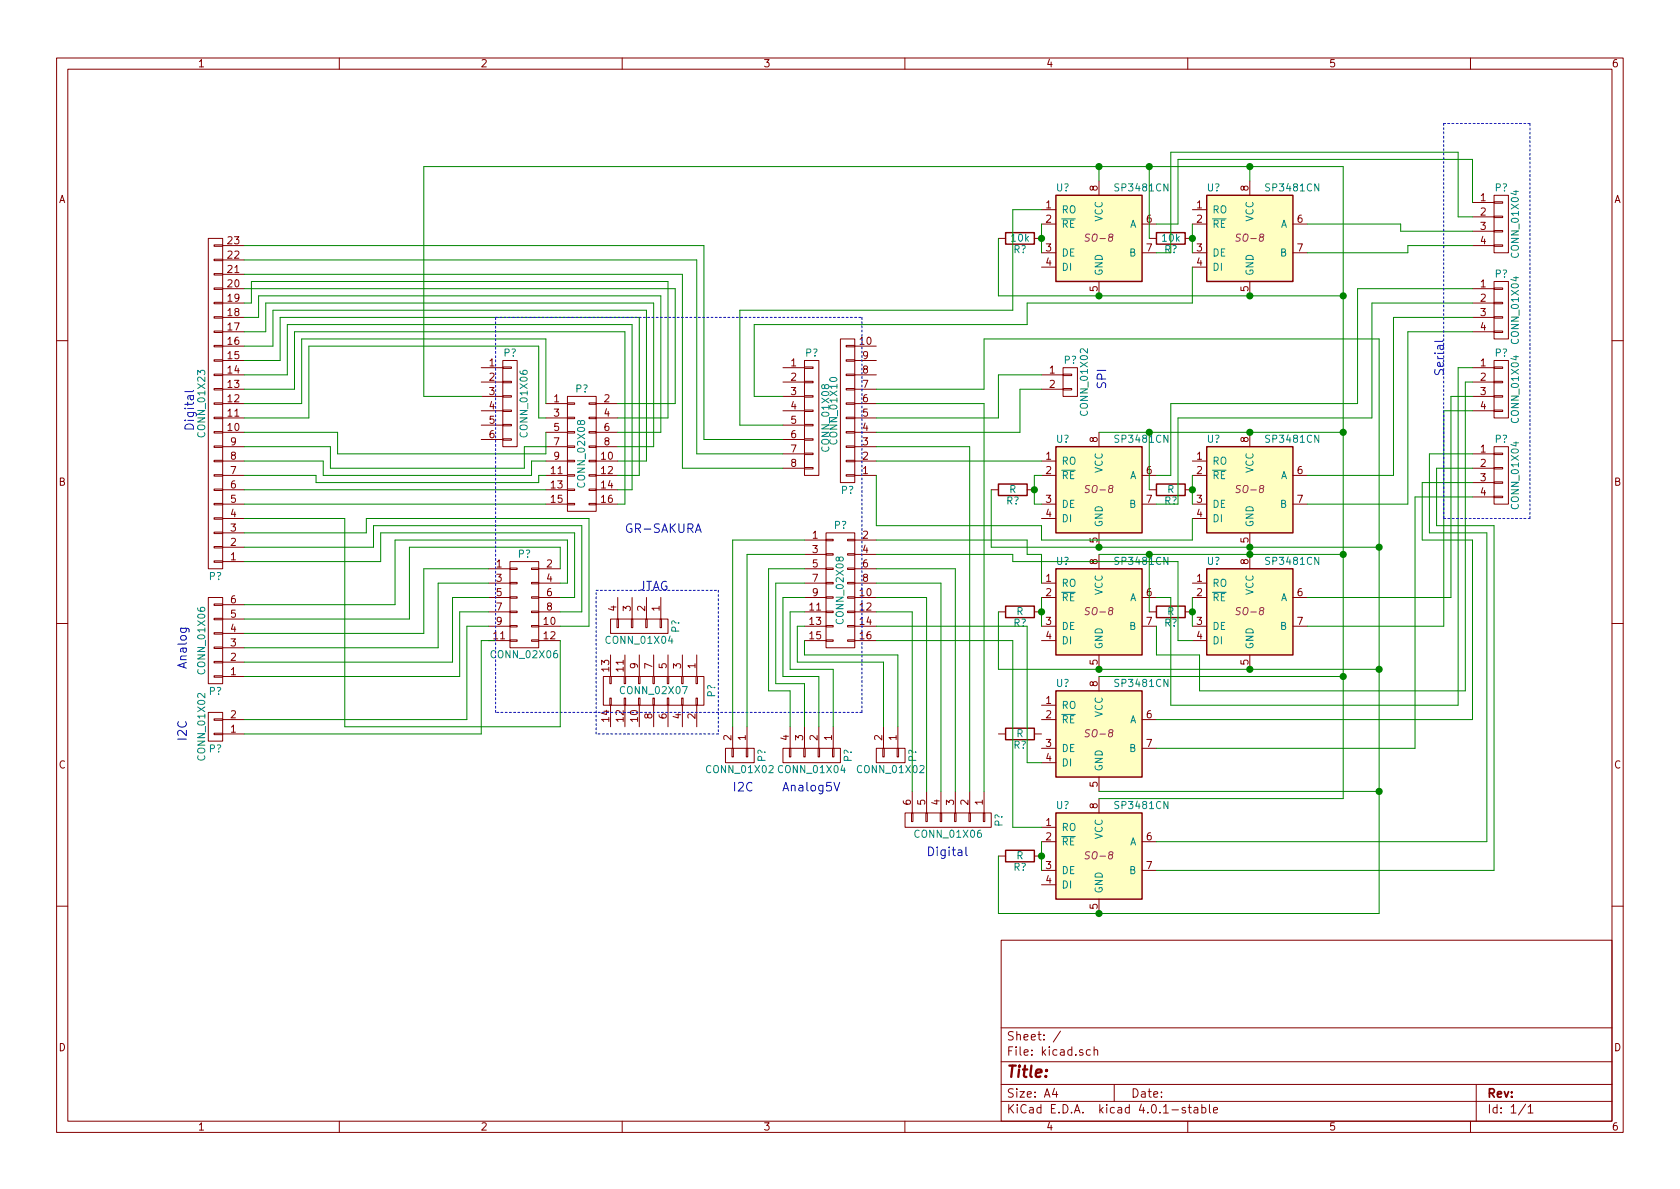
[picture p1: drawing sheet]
<svg xmlns="http://www.w3.org/2000/svg" width="297mm" height="210mm" viewBox="0 0 297 210" stroke-linecap="round" stroke-linejoin="round" font-family="sans-serif">
<g fill="none" stroke="#840000" stroke-width=".18">
<path d="M10 10.3h277v189.9h-277zM12 12.2h273v186.1h-273zM60 10.3v1.9M110 10.3v1.9M160 10.3v1.9M210 10.3v1.9M260 10.3v1.9M184.1 37.1h2.6M184.1 39.6h2.6M194.3 32v2.5M201.9 39.6h2.6M210.8 37.1h2.6"/>
<path d="M210.8 39.6h2.6M221 32v2.5M228.6 39.6h2.5M260.3 35.8h3.9M260.3 38.3h3.9M264.2 38.2h1.5v.3h-1.5zM264.2 35.7h1.5v.2h-1.5zM264.2 34.5h2.5v10.2h-2.5zM36.8 42.2h2.6v58.4h-2.6zM37.8 43.3h1.6v.3h-1.6zM37.8 45.8h1.6v.3h-1.6zM37.8 48.4h1.6v.2h-1.6z"/>
<path d="M37.8 50.9h1.6v.3h-1.6zM37.8 53.5h1.6v.2h-1.6zM37.8 56h1.6v.3h-1.6zM37.8 58.5h1.6v.3h-1.6zM39.4 51h3.8M39.4 48.5h3.8M39.4 46h3.8M39.4 43.4h3.8M39.4 58.7h3.8M39.4 56.1h3.8M39.4 53.6h3.8M148.6 59.9h2.5v25.4h-2.5z"/>
<path d="M176.5 42.2h1.3M182.9 42.2h1.2M184.1 44.7h2.6M184.1 47.2h2.6M194.3 49.8v2.5M201.9 44.7h2.6M203.2 42.2h1.3M209.5 42.2h1.3M210.8 44.7h2.6M210.8 47.2h2.6M221 49.8v2.5M228.6 44.7h2.5"/>
<path d="M260.3 51h3.9M260.3 43.4h3.9M260.3 58.7h3.9M260.3 56.1h3.9M260.3 53.6h3.9M260.3 40.9h3.9M264.2 43.3h1.5v.3h-1.5zM264.2 40.8h1.5v.2h-1.5zM264.2 58.5h1.5v.3h-1.5zM264.2 56h1.5v.3h-1.5zM264.2 53.5h1.5v.2h-1.5zM264.2 50.9h1.5v.3h-1.5z"/>
<path d="M264.2 49.8h2.5v10.1h-2.5zM10 60.2h2M37.8 61.1h1.6v.2h-1.6zM37.8 63.6h1.6v.3h-1.6zM37.8 66.2h1.6v.2h-1.6zM37.8 68.7h1.6v.3h-1.6zM37.8 71.2h1.6v.3h-1.6zM37.8 73.8h1.6v.2h-1.6zM37.8 76.3h1.6v.3h-1.6zM37.8 78.9h1.6v.2h-1.6zM39.4 71.4h3.8M39.4 73.9h3.8"/>
<path d="M39.4 76.4h3.8M39.4 79h3.8M39.4 68.8h3.8M39.4 66.3h3.8M39.4 63.7h3.8M39.4 61.2h3.8M85.1 65h3.8M85.1 67.6h3.8M85.1 70.1h3.8M85.1 72.6h3.8M85.1 75.2h3.8M85.1 77.7h3.8"/>
<path d="M88.9 77.6h1.5v.2h-1.5zM88.9 75.1h1.5v.2h-1.5zM88.9 72.5h1.5v.3h-1.5zM88.9 70h1.5v.2h-1.5zM88.9 67.4h1.5v.3h-1.5zM88.9 64.9h1.5v.2h-1.5zM88.9 63.7h2.5v15.3h-2.5zM96.5 71.4h3.8M96.5 73.9h3.8M96.5 76.4h3.8M96.5 79h3.8M100.3 78.9h1.3v.2h-1.3z"/>
<path d="M100.3 76.3h1.3v.3h-1.3zM100.3 73.8h1.3v.2h-1.3zM100.3 71.2h1.3v.3h-1.3zM100.3 70.1h5.1v20.3h-5.1zM104.1 78.9h1.3v.2h-1.3zM104.1 76.3h1.3v.3h-1.3zM104.1 73.8h1.3v.2h-1.3zM104.1 71.2h1.3v.3h-1.3zM105.4 71.4h3.8M105.4 73.9h3.8M105.4 76.4h3.8M105.4 79h3.8"/>
<path d="M138.4 65h3.8M138.4 67.6h3.8M138.4 70.1h3.8M138.4 72.6h3.8M138.4 75.2h3.8M138.4 77.7h3.8M142.2 63.7h2.6v20.4h-2.6zM142.2 77.6h1.6v.2h-1.6zM142.2 75.1h1.6v.2h-1.6zM142.2 72.5h1.6v.3h-1.6zM142.2 70h1.6v.2h-1.6zM142.2 67.4h1.6v.3h-1.6z"/>
<path d="M142.2 64.9h1.6v.2h-1.6zM149.6 61.1h1.5v.2h-1.5zM149.6 63.6h1.5v.3h-1.5zM149.6 66.2h1.5v.2h-1.5zM149.6 68.7h1.5v.3h-1.5zM149.6 71.2h1.5v.3h-1.5zM149.6 73.8h1.5v.2h-1.5zM149.6 76.3h1.5v.3h-1.5zM149.6 78.9h1.5v.2h-1.5zM151.1 71.4h3.8M151.1 73.9h3.8M151.1 76.4h3.8"/>
<path d="M151.1 79h3.8M151.1 68.8h3.8M151.1 66.3h3.8M151.1 63.7h3.8M151.1 61.2h3.8M184.1 68.8h3.9M184.1 66.3h3.9M188 68.7h1.5v.3h-1.5zM188 66.2h1.5v.2h-1.5zM188 65h2.5v5.1h-2.5zM194.3 76.4v2.6M221 76.4v2.6"/>
<path d="M260.3 65h3.9M260.3 67.6h3.9M260.3 70.1h3.9M260.3 72.6h3.9M264.2 72.5h1.5v.3h-1.5zM264.2 70h1.5v.2h-1.5zM264.2 67.4h1.5v.3h-1.5zM264.2 64.9h1.5v.2h-1.5zM264.2 63.7h2.5v10.2h-2.5zM264.2 79h2.5v10.1h-2.5zM285 60.2h2M37.8 81.4h1.6v.3h-1.6z"/>
<path d="M37.8 83.9h1.6v.3h-1.6zM37.8 86.5h1.6v.2h-1.6zM37.8 89h1.6v.3h-1.6zM37.8 91.6h1.6v.2h-1.6zM37.8 94.1h1.6v.3h-1.6zM37.8 96.6h1.6v.3h-1.6zM37.8 99.2h1.6v.2h-1.6zM39.4 81.5h3.8M39.4 84.1h3.8M39.4 86.6h3.8M39.4 89.1h3.8M39.4 91.7h3.8"/>
<path d="M39.4 99.3h3.8M39.4 96.8h3.8M39.4 94.2h3.8M90.2 99.3h5v15.2h-5zM96.5 81.5h3.8M96.5 84.1h3.8M96.5 86.6h3.8M96.5 89.1h3.8M100.3 89h1.3v.3h-1.3zM100.3 86.5h1.3v.2h-1.3zM100.3 83.9h1.3v.3h-1.3zM100.3 81.4h1.3v.3h-1.3z"/>
<path d="M104.1 89h1.3v.3h-1.3zM104.1 86.5h1.3v.2h-1.3zM104.1 83.9h1.3v.3h-1.3zM104.1 81.4h1.3v.3h-1.3zM105.4 81.5h3.8M105.4 84.1h3.8M105.4 86.6h3.8M105.4 89.1h3.8M138.4 80.3h3.8M138.4 82.8h3.8M142.2 82.7h1.6v.2h-1.6zM142.2 80.1h1.6v.3h-1.6z"/>
<path d="M142.2 95.5h3.8M142.2 98h3.8M146 97.9h1.3v.3h-1.3zM146 95.4h1.3v.2h-1.3zM146 94.2h5.1v20.3h-5.1zM149.6 81.4h1.5v.3h-1.5zM149.6 83.9h1.5v.3h-1.5zM149.9 97.9h1.2v.3h-1.2zM149.9 95.4h1.2v.2h-1.2zM151.1 95.5h3.8M151.1 98h3.8M151.1 81.5h3.8"/>
<path d="M151.1 84.1h3.8M175.3 86.6h1.2M181.6 86.6h1.3M184.1 81.5h2.6M184.1 84.1h2.6M184.1 89.1h2.6M184.1 91.7h2.6M194.3 94.2v2.6M194.3 98v2.6M201.9 84.1h2.6M201.9 89.1h2.6M203.2 86.6h1.3"/>
<path d="M209.5 86.6h1.3M210.8 81.5h2.6M210.8 84.1h2.6M210.8 89.1h2.6M210.8 91.7h2.6M221 94.2v2.6M221 98v2.6M228.6 84.1h2.5M228.6 89.1h2.5M260.3 80.3h3.9M260.3 82.8h3.9M260.3 85.3h3.9"/>
<path d="M260.3 87.9h3.9M264.2 87.8h1.5v.2h-1.5zM264.2 85.2h1.5v.3h-1.5zM264.2 82.7h1.5v.2h-1.5zM264.2 80.1h1.5v.3h-1.5zM10 110.3h2M36.8 105.7h2.6v15.2h-2.6zM37.8 106.8h1.6v.3h-1.6zM37.8 109.3h1.6v.3h-1.6zM37.8 111.9h1.6v.2h-1.6zM37.8 114.4h1.6v.3h-1.6zM37.8 117h1.6v.2h-1.6z"/>
<path d="M37.8 119.5h1.6v.3h-1.6zM39.4 119.6h3.8M39.4 117.1h3.8M39.4 114.5h3.8M39.4 112h3.8M39.4 109.5h3.8M39.4 106.9h3.8M86.4 100.6h3.8M86.4 103.1h3.8M86.4 105.7h3.8M86.4 108.2h3.8M86.4 110.7h3.8"/>
<path d="M86.4 113.3h3.8M90.2 113.2h1.2v.2h-1.2zM90.2 110.6h1.2v.3h-1.2zM90.2 108.1h1.2v.2h-1.2zM90.2 105.5h1.2v.3h-1.2zM90.2 103h1.2v.2h-1.2zM90.2 100.5h1.2v.2h-1.2zM94 113.2h1.2v.2h-1.2zM94 110.6h1.2v.3h-1.2zM94 108.1h1.2v.2h-1.2zM94 105.5h1.2v.3h-1.2zM94 103h1.2v.2h-1.2z"/>
<path d="M94 100.5h1.2v.2h-1.2zM95.2 100.6h3.9M95.2 103.1h3.9M95.2 105.7h3.9M95.2 108.2h3.9M95.2 110.7h3.9M95.2 113.3h3.9M106.7 119.6h17.8v5.1h-17.8zM107.8 119.6h.3v1.3h-.3zM107.9 109.5h10.2v2.5h-10.2zM107.9 115.8v3.8M109.1 109.5h.2v1.5h-.2z"/>
<path d="M109.2 105.7v3.8M110.4 119.6h.2v1.3h-.2zM110.5 115.8v3.8M111.6 109.5h.3v1.5h-.3zM111.8 105.7v3.8M112.9 119.6h.3v1.3h-.3zM113 115.8v3.8M114.2 109.5h.2v1.5h-.2zM114.3 105.7v3.8M115.4 119.6h.3v1.3h-.3zM115.6 115.8v3.8M116.7 109.5h.3v1.5h-.3z"/>
<path d="M116.8 105.7v3.8M118 119.6h.2v1.3h-.2zM118.1 115.8v3.8M120.5 119.6h.3v1.3h-.3zM120.6 115.8v3.8M123.1 119.6h.2v1.3h-.2zM123.2 115.8v3.8M142.2 100.6h3.8M142.2 103.1h3.8M142.2 105.7h3.8M142.2 108.2h3.8M142.2 110.7h3.8"/>
<path d="M142.2 113.3h3.8M146 113.2h1.3v.2h-1.3zM146 110.6h1.3v.3h-1.3zM146 108.1h1.3v.2h-1.3zM146 105.5h1.3v.3h-1.3zM146 103h1.3v.2h-1.3zM146 100.5h1.3v.2h-1.3zM149.9 113.2h1.2v.2h-1.2zM149.9 110.6h1.2v.3h-1.2zM149.9 108.1h1.2v.2h-1.2zM149.9 105.5h1.2v.3h-1.2zM149.9 103h1.2v.2h-1.2z"/>
<path d="M149.9 100.5h1.2v.2h-1.2zM151.1 100.6h3.8M151.1 103.1h3.8M151.1 105.7h3.8M151.1 108.2h3.8M151.1 110.7h3.8M151.1 113.3h3.8M176.5 108.2h1.3M182.9 108.2h1.2M184.1 103.1h2.6M184.1 105.7h2.6M184.1 110.7h2.6"/>
<path d="M184.1 113.3h2.6M194.3 115.8v2.6M194.3 119.6v2.6M201.9 105.7h2.6M201.9 110.7h2.6M203.2 108.2h1.3M209.5 108.2h1.3M210.8 103.1h2.6M210.8 105.7h2.6M210.8 110.7h2.6M210.8 113.3h2.6M221 115.8v2.6"/>
<path d="M228.6 105.7h2.5M228.6 110.7h2.5M285 110.3h2M36.8 126h2.6v5.1h-2.6zM37.8 127.1h1.6v.3h-1.6zM37.8 129.7h1.6v.2h-1.6zM39.4 127.2h3.8M39.4 129.8h3.8M107.8 123.4h.3v1.3h-.3zM107.9 124.7v3.8M110.4 123.4h.2v1.3h-.2zM110.5 124.7v3.8"/>
<path d="M112.9 123.4h.3v1.3h-.3zM113 124.7v3.8M115.4 123.4h.3v1.3h-.3zM115.6 124.7v3.8M118 123.4h.2v1.3h-.2zM118.1 124.7v3.8M120.5 123.4h.3v1.3h-.3zM120.6 124.7v3.8M123.1 123.4h.2v1.3h-.2zM123.2 124.7v3.8M128.3 132.3h5v2.6h-5zM129.4 132.3h.3v1.6h-.3z"/>
<path d="M129.5 128.5v3.8M132 132.3h.2v1.6h-.2zM132.1 128.5v3.8M138.4 132.3h10.2v2.6h-10.2zM139.6 132.3h.2v1.6h-.2zM139.7 128.5v3.8M142.1 132.3h.3v1.6h-.3zM142.2 128.5v3.8M144.7 132.3h.2v1.6h-.2zM144.8 128.5v3.8M147.2 132.3h.2v1.6h-.2zM147.3 128.5v3.8"/>
<path d="M154.9 132.3h5.1v2.6h-5.1zM156.1 132.3h.2v1.6h-.2zM156.2 128.5v3.8M158.6 132.3h.3v1.6h-.3zM158.7 128.5v3.8M161.3 139.9v3.9M163.8 139.9v3.9M166.4 139.9v3.9M168.9 139.9v3.9M171.4 139.9v3.9M174 139.9v3.9M176.5 129.8h1.3"/>
<path d="M182.9 129.8h1.2M184.1 124.7h2.6M184.1 127.2h2.6M184.1 132.3h2.6M184.1 134.9h2.6M194.3 137.4v2.5M201.9 127.2h2.6M201.9 132.3h2.6M160 143.8h15.3v2.5h-15.3zM161.2 143.8h.2v1.5h-.2zM163.7 143.8h.3v1.5h-.3zM166.2 143.8h.3v1.5h-.3z"/>
<path d="M168.8 143.8h.2v1.5h-.2zM171.3 143.8h.3v1.5h-.3zM173.9 143.8h.2v1.5h-.2zM176.5 151.4h1.3M182.9 151.4h1.2M184.1 146.3h2.6M184.1 148.8h2.6M184.1 153.9h2.6M184.1 156.5h2.6M194.3 141.2v2.6M194.3 159v2.5M201.9 148.8h2.6"/>
<path d="M201.9 153.9h2.6M10 160.2h2M177 166.3h108v32h-108zM285 160.2h2M60 198.3v1.9M110 198.3v1.9M160 198.3v1.9M177 194.8h108M177 191.8h108M177 187.8h108M177 181.8h108M186.4 192.5l-.3 1h.9"/>
<path d="M186.8 193v1M187.5 182.3l-1.3 2M192.8 185.7l-.4-.1-.3 .3 .1 .6 .2 .1 .4-.1M193.4 185.7l.2-.1 .4 .1 .1 .9M193.4 185.1v1.5M197 191.8v3M209.6 195.9a.37 .37 0 0 0-.6 .1l.1 .3 .5 .1 .1 .1-.3 .3-.4-.1M210 198.3v1.9M210.1 195.8h.5M210.3 195.3v1.3l.3 .2M211.2 195.9h.5l.1 .9M211.8 196.2l-.5 .1-.2 .2 .2 .3 .5-.1"/>
<path d="M212.5 195.9l.4-.1 .3 .3-.1 .6h-.6M212.5 195.3v1.5M213.8 195.3v1.3l.2 .2M214.6 196.3l.7-.1-.1-.3-.4-.1-.2 .2v.7h.6M260 198.3v1.9M261 191.8v6.5M269.7 195.2l-1.2 2M270.2 195.8l.4-.5v1.5M270.2 196.8h.8"/>
</g>
<g fill="#ffffc2" stroke="#ffffc2" stroke-width=".18">
<path d="M186.7 122.2h15.2v15.2h-15.2z"/>
<path d="M186.7 143.8h15.2v15.2h-15.2z"/>
<path d="M213.4 100.6h15.2v15.2h-15.2z"/>
<path d="M186.7 79h15.2v15.2h-15.2z"/>
<path d="M213.4 79h15.2v15.2h-15.2z"/>
<path d="M186.7 34.5h15.2v15.3h-15.2z"/>
<path d="M213.4 34.5h15.2v15.3h-15.2z"/>
<path d="M186.7 100.6h15.2v15.2h-15.2z"/>
</g>
<g fill="none" stroke="#840000" stroke-width=".25">
<path d="M186.7 34.5h15.2v15.3h-15.2zM213.4 34.5h15.2v15.3h-15.2zM177.8 41.1h5.1v2.1h-5.1zM204.5 41.1h5v2.1h-5zM186.7 79h15.2v15.2h-15.2zM213.4 79h15.2v15.2h-15.2zM176.5 85.6h5.1v2h-5.1zM204.5 85.6h5v2h-5zM177.8 107.2h5.1v2h-5.1zM186.7 100.6h15.2v15.2h-15.2zM204.5 107.2h5v2h-5zM213.4 100.6h15.2v15.2h-15.2z"/>
<path d="M177.8 128.8h5.1v2h-5.1zM186.7 122.2h15.2v15.2h-15.2zM177.8 150.4h5.1v2h-5.1zM186.7 143.8h15.2v15.2h-15.2z"/>
</g>
<path d="M123 94.2l.5-1.6 .5 1.6M123.1 93.7h.7M170.8 149.8v1.3l.2 .2" fill="none" stroke="#0000c2" stroke-width=".18"/>
<g fill="none" stroke="#008400" stroke-width=".18">
<path d="M184.1 37.1h-5v17.8h-48.3v20.3h7.6M184.1 39.6v5.1M194.3 29.5v2.5M203.2 29.5v12.7M210.8 39.6v5.1M221 29.5v2.5M231.1 39.6h16.5v1.3h12.7M260.3 38.3h-2.5v-11.4h-50.8v17.8h-2.5M260.3 35.8v-7.6h-52v11.4h-3.8M43.2 51h76.2v20.4h-10.2M43.2 58.7h3.8v-5.1h68.6v25.4h-6.4M43.2 56.1h2.5v-3.8h71.1v24.1h-7.6"/>
<path d="M43.2 53.6h1.2v-3.8h73.7v24.1h-8.9M43.2 43.4h81.3v34.3h13.9M43.2 46h80v34.3h15.2M43.2 48.5h77.4v34.3h17.8M176.5 42.2v10.1h61M210.8 47.2v6.4h-29.2v3.8h-48.3v12.7h5.1M260.3 51h-20.3v20.4h-33v12.7h-2.5M260.3 43.4h-11.4v1.3h-17.8M260.3 53.6h-17.7v20.3h-34.3v15.2h-3.8M260.3 56.1h-13.9v28h-15.3M260.3 58.7h-11.4v30.4h-17.8M43.2 61.2h5.1v-6.3h66v26.6h-5.1"/>
<path d="M43.2 71.4h10.1v-11.5h43.2v11.5M43.2 79h15.2v3.8h34.3v-3.8h3.8M43.2 63.7h6.3v-7.6h63.5v28h-3.8M43.2 68.8h8.9v-10.1h58.4v30.4h-1.3M43.2 76.4h16.5v3.9h36.8v-3.9M43.2 66.3h7.6v-8.9h61v29.2h-2.6M43.2 73.9h11.4v-12.7h40.6v12.7h1.3M85.1 70.1h-10.2v-40.6h162.6v111.7h-43.2M154.9 68.8h19.1v-8.9h69.8v101.6h-67.3v-10.1M154.9 71.4h19.1v68.5M154.9 79h16.5v60.9M184.1 68.8h-3.8v7.6h-25.4"/>
<path d="M184.1 66.3h-7.6v7.6h-21.6M194.3 76.4h43.2M203.2 76.4v10.2M260.3 65h-2.5v59.7h-50.8v-19h-2.5M260.3 70.1h-3.8v35.6h-25.4M260.3 67.6h-1.2v54.6h-47v-6.4h-7.6v-5.1M260.3 72.6h-5v38.1h-24.2M43.2 81.5h13.9v2.6h36.9v-2.6h2.5M43.2 99.3h24.1v-5.1h34.3v11.5h-2.5M43.2 96.8h22.8v-3.8h36.9v15.2h-3.8M43.2 94.2h21.6v-2.5h39.3v19h-5M43.2 84.1h12.7v1.2h39.3v-1.2h1.3"/>
<path d="M43.2 89.1h53.3M43.2 86.6h53.3M43.2 91.7h17.8v36.8h38.1v-15.2M142.2 95.5h-12.7v33M142.2 98h-10.1v30.5M154.9 84.1v8.9h29.2v2.5h26.7v-3.8M154.9 81.5h29.2M154.9 95.5h26.7v2.5h2.5v5.1M154.9 98h24.2v1.3h29.2v14h2.5M175.3 86.6v10.2h68.5M184.1 84.1h-1.2v5h1.2M194.3 98h43.2"/>
<path d="M203.2 98v10.2M210.8 84.1v5M260.3 85.3h-8.8v10.2h8.8v31.7h-55.8M260.3 80.3h-7.6v13.9h10.2v54.6h-58.4M260.3 82.8h-6.3v10.2h10.2v60.9h-59.7M260.3 87.9h-10.1v44.4h-45.7M86.4 100.6h-11.5v11.4h-31.7M86.4 103.1h-8.9v11.4h-34.3M86.4 105.7h-6.4v11.4h-36.8M86.4 108.2h-5.1v11.4h-38.1M86.4 110.7h-3.9v16.5h-39.3M87.6 113.3h-2.5v16.5h-41.9"/>
<path d="M99.1 103.1h1.2v-7.6h-30.5v11.4h-26.6M99.1 100.6v-3.8h-26.7v12.7h-29.2M142.2 100.6h-6.3v21.6h3.8v6.3M142.2 103.1h-5v17.8h5v7.6M142.2 105.7h-3.8v13.9h6.4v8.9M142.2 108.2h-2.5v10.2h7.6v10.1M142.2 110.7h-1.2v6.4h15.2v11.4M142.2 113.3v2.5h16.5v12.7M154.9 100.6h14v39.3M154.9 103.1h11.5v36.8M154.9 105.7h8.9v34.2M154.9 108.2h6.4v31.7"/>
<path d="M154.9 110.7h26.7v24.2h2.5M154.9 113.3h24.2v33h5M176.5 108.2v10.2h67.3M184.1 105.7v5M194.3 119.6h43.2M210.8 105.7v5M194.3 139.9h49.5M184.1 148.8v5.1"/>
</g>
<path d="M255.3 21.8v69.9M270.5 21.8h-15.2M87.6 56.1h64.8M152.4 56.1v69.9M255.3 91.7h15.2M270.5 91.7v-69.9M105.4 104.4h21.6M127 104.4v25.4M87.6 126v-69.9M105.4 129.8v-25.4M127 129.8h-21.6M152.4 126h-64.8" fill="none" stroke="#0000c2" stroke-width=".18" stroke-dasharray=".3 .4"/>
<g fill="#008400" stroke="#008400" stroke-width=".25">
<circle cx="221" cy="52.3" r=".51"/>
<circle cx="237.5" cy="52.3" r=".51"/>
<circle cx="221" cy="96.8" r=".51"/>
<circle cx="243.8" cy="96.8" r=".51"/>
<circle cx="221" cy="118.4" r=".51"/>
<circle cx="243.8" cy="118.4" r=".51"/>
<circle cx="243.8" cy="139.9" r=".51"/>
<circle cx="221" cy="29.5" r=".51"/>
<circle cx="194.3" cy="29.5" r=".51"/>
<circle cx="221" cy="76.4" r=".51"/>
<circle cx="237.5" cy="76.4" r=".51"/>
<circle cx="221" cy="98" r=".51"/>
<circle cx="237.5" cy="98" r=".51"/>
<circle cx="237.5" cy="119.6" r=".51"/>
<circle cx="210.8" cy="42.2" r=".51"/>
<circle cx="203.2" cy="29.5" r=".51"/>
<circle cx="210.8" cy="86.6" r=".51"/>
<circle cx="203.2" cy="76.4" r=".51"/>
<circle cx="182.9" cy="86.6" r=".51"/>
<circle cx="210.8" cy="108.2" r=".51"/>
<circle cx="203.2" cy="98" r=".51"/>
<circle cx="184.2" cy="108.2" r=".51"/>
<circle cx="194.3" cy="118.4" r=".51"/>
<circle cx="184.2" cy="151.4" r=".51"/>
<circle cx="194.3" cy="161.5" r=".51"/>
<circle cx="194.3" cy="96.8" r=".51"/>
<circle cx="184.2" cy="42.2" r=".51"/>
<circle cx="194.3" cy="52.3" r=".51"/>
</g>
<text font-size="2.8" fill="#840000" x="178" y="190.5">Title:</text>
<g font-size="2.1" fill="#0000c2">
<text x="255.3" y="65.7" transform="rotate(-90 255.3 65.7)">Serial</text>
<text x="195.6" y="68.8" transform="rotate(-90 195.6 68.8)">SPI</text>
<text x="34.3" y="75.3" transform="rotate(-90 34.3 75.3)">Digital</text>
<text x="110.5" y="94.2">GR-SAKURA</text>
<text x="113" y="104.4">JTAG</text>
<text x="33" y="117.9" transform="rotate(-90 33 117.9)">Analog</text>
<text x="33" y="131.1" transform="rotate(-90 33 131.1)">I2C</text>
<text x="129.5" y="139.9">I2C</text>
<text x="138.8" y="139.9">Analog5V</text>
<text x="163.8" y="151.4">Digital</text>
</g>
<g font-size="2.1" fill="#840000">
<text x="178" y="184">Sheet: /</text>
<text x="178" y="186.7">File: kicad.sch</text>
<text x="178" y="196.9">KiCad E.D.A. kicad 4.0.1-stable</text>
<text x="178" y="194.1">Size: A4</text>
<text x="200" y="194.1">Date:</text>
<text x="263" y="194.1">Rev:</text>
<text x="263" y="196.9">Id: 1/1</text>
</g>
<g font-size="1.8" fill="#840000">
<text x="35" y="11.9">1</text>
<text x="85" y="11.9">2</text>
<text x="135" y="11.9">3</text>
<text x="185" y="11.9">4</text>
<text x="235" y="11.9">5</text>
<text x="285" y="11.9">6</text>
<text x="10.4" y="35.9">A</text>
<text x="194.1" y="33.8" transform="rotate(-90 194.1 33.8)">8</text>
<text x="220.7" y="33.8" transform="rotate(-90 220.7 33.8)">8</text>
<text x="261.8" y="35.6">1</text>
<text x="285.4" y="35.9">A</text>
<text x="184.9" y="36.8">1</text>
<text x="184.9" y="39.4">2</text>
<text x="202.7" y="39.4">6</text>
<text x="211.6" y="36.8">1</text>
<text x="211.6" y="39.4">2</text>
<text x="229.4" y="39.4">6</text>
<text x="261.8" y="38.1">2</text>
<text x="261.8" y="40.6">3</text>
<text x="40.3" y="45.7">22</text>
<text x="40.3" y="43.2">23</text>
<text x="184.9" y="44.4">3</text>
<text x="184.9" y="47">4</text>
<text x="202.7" y="44.4">7</text>
<text x="211.6" y="44.4">3</text>
<text x="211.6" y="47">4</text>
<text x="229.4" y="44.4">7</text>
<text x="261.8" y="43.2">4</text>
<text x="40.3" y="50.8">20</text>
<text x="40.3" y="48.3">21</text>
<text x="40.3" y="53.3">19</text>
<text x="194.1" y="51.5" transform="rotate(-90 194.1 51.5)">5</text>
<text x="220.7" y="51.5" transform="rotate(-90 220.7 51.5)">5</text>
<text x="261.8" y="50.8">1</text>
<text x="261.8" y="53.3">2</text>
<text x="40.3" y="58.4">17</text>
<text x="40.3" y="55.9">18</text>
<text x="261.8" y="55.9">3</text>
<text x="261.8" y="58.4">4</text>
<text x="40.3" y="63.5">15</text>
<text x="40.3" y="61">16</text>
<text x="86.5" y="64.8">1</text>
<text x="139.9" y="64.8">1</text>
<text x="152.1" y="61">10</text>
<text x="152.6" y="63.5">9</text>
<text x="261.8" y="64.8">1</text>
<text x="40.3" y="71.1">12</text>
<text x="40.3" y="68.6">13</text>
<text x="40.3" y="66">14</text>
<text x="86.5" y="67.3">2</text>
<text x="86.5" y="69.8">3</text>
<text x="97.9" y="71.1">1</text>
<text x="106.8" y="71.1">2</text>
<text x="139.9" y="67.3">2</text>
<text x="139.9" y="69.8">3</text>
<text x="152.6" y="71.1">6</text>
<text x="152.6" y="68.6">7</text>
<text x="152.6" y="66">8</text>
<text x="185.6" y="66">1</text>
<text x="185.6" y="68.6">2</text>
<text x="261.8" y="67.3">2</text>
<text x="261.8" y="69.8">3</text>
<text x="40.3" y="76.2">10</text>
<text x="40.3" y="73.7">11</text>
<text x="86.5" y="72.4">4</text>
<text x="86.5" y="74.9">5</text>
<text x="86.5" y="77.5">6</text>
<text x="97.9" y="73.7">3</text>
<text x="97.9" y="76.2">5</text>
<text x="106.8" y="73.7">4</text>
<text x="106.8" y="76.2">6</text>
<text x="139.9" y="72.4">4</text>
<text x="139.9" y="74.9">5</text>
<text x="139.9" y="77.5">6</text>
<text x="152.6" y="76.2">4</text>
<text x="152.6" y="73.7">5</text>
<text x="261.8" y="72.4">4</text>
<text x="40.8" y="83.8">7</text>
<text x="40.8" y="81.3">8</text>
<text x="40.8" y="78.7">9</text>
<text x="97.5" y="83.8">11</text>
<text x="97.9" y="78.7">7</text>
<text x="97.9" y="81.3">9</text>
<text x="106.3" y="81.3">10</text>
<text x="106.3" y="83.8">12</text>
<text x="106.8" y="78.7">8</text>
<text x="139.9" y="80">7</text>
<text x="139.9" y="82.5">8</text>
<text x="152.6" y="83.8">1</text>
<text x="152.6" y="81.3">2</text>
<text x="152.6" y="78.7">3</text>
<text x="184.9" y="81.3">1</text>
<text x="184.9" y="83.8">2</text>
<text x="194.1" y="78.2" transform="rotate(-90 194.1 78.2)">8</text>
<text x="202.7" y="83.8">6</text>
<text x="211.6" y="81.3">1</text>
<text x="211.6" y="83.8">2</text>
<text x="220.7" y="78.2" transform="rotate(-90 220.7 78.2)">8</text>
<text x="229.4" y="83.8">6</text>
<text x="261.8" y="80">1</text>
<text x="261.8" y="82.5">2</text>
<text x="10.4" y="85.9">B</text>
<text x="40.8" y="88.9">5</text>
<text x="40.8" y="86.4">6</text>
<text x="97.5" y="86.4">13</text>
<text x="97.5" y="88.9">15</text>
<text x="106.3" y="86.4">14</text>
<text x="106.3" y="88.9">16</text>
<text x="184.9" y="88.9">3</text>
<text x="202.7" y="88.9">7</text>
<text x="211.6" y="88.9">3</text>
<text x="229.4" y="88.9">7</text>
<text x="261.8" y="85.1">3</text>
<text x="261.8" y="87.6">4</text>
<text x="285.4" y="85.9">B</text>
<text x="40.8" y="94">3</text>
<text x="40.8" y="91.4">4</text>
<text x="143.7" y="95.2">1</text>
<text x="152.6" y="95.2">2</text>
<text x="184.9" y="91.4">4</text>
<text x="194.1" y="96" transform="rotate(-90 194.1 96)">5</text>
<text x="211.6" y="91.4">4</text>
<text x="220.7" y="96" transform="rotate(-90 220.7 96)">5</text>
<text x="40.8" y="99.1">1</text>
<text x="40.8" y="96.5">2</text>
<text x="87.8" y="100.3">1</text>
<text x="96.7" y="100.3">2</text>
<text x="143.7" y="97.8">3</text>
<text x="143.7" y="100.3">5</text>
<text x="152.6" y="97.8">4</text>
<text x="152.6" y="100.3">6</text>
<text x="194.1" y="99.8" transform="rotate(-90 194.1 99.8)">8</text>
<text x="220.7" y="99.8" transform="rotate(-90 220.7 99.8)">8</text>
<text x="40.8" y="106.7">6</text>
<text x="87.8" y="102.9">3</text>
<text x="87.8" y="105.4">5</text>
<text x="87.8" y="107.9">7</text>
<text x="96.7" y="102.9">4</text>
<text x="96.7" y="105.4">6</text>
<text x="96.7" y="107.9">8</text>
<text x="143.2" y="107.9">11</text>
<text x="143.7" y="102.9">7</text>
<text x="143.7" y="105.4">9</text>
<text x="152.1" y="105.4">10</text>
<text x="152.1" y="107.9">12</text>
<text x="152.6" y="102.9">8</text>
<text x="184.9" y="102.9">1</text>
<text x="184.9" y="105.4">2</text>
<text x="202.7" y="105.4">6</text>
<text x="211.6" y="102.9">1</text>
<text x="211.6" y="105.4">2</text>
<text x="229.4" y="105.4">6</text>
<text x="40.8" y="111.8">4</text>
<text x="40.8" y="109.2">5</text>
<text x="87.3" y="113">11</text>
<text x="87.8" y="110.5">9</text>
<text x="96.2" y="110.5">10</text>
<text x="96.2" y="113">12</text>
<text x="109" y="108" transform="rotate(-90 109 108)">4</text>
<text x="111.5" y="108" transform="rotate(-90 111.5 108)">3</text>
<text x="114" y="108" transform="rotate(-90 114 108)">2</text>
<text x="116.6" y="108" transform="rotate(-90 116.6 108)">1</text>
<text x="143.2" y="110.5">13</text>
<text x="143.2" y="113">15</text>
<text x="152.1" y="110.5">14</text>
<text x="152.1" y="113">16</text>
<text x="184.9" y="110.5">3</text>
<text x="184.9" y="113">4</text>
<text x="202.7" y="110.5">7</text>
<text x="211.6" y="110.5">3</text>
<text x="211.6" y="113">4</text>
<text x="229.4" y="110.5">7</text>
<text x="40.8" y="119.4">1</text>
<text x="40.8" y="116.8">2</text>
<text x="40.8" y="114.3">3</text>
<text x="107.7" y="118.7" transform="rotate(-90 107.7 118.7)">13</text>
<text x="110.2" y="118.7" transform="rotate(-90 110.2 118.7)">11</text>
<text x="112.8" y="118.2" transform="rotate(-90 112.8 118.2)">9</text>
<text x="115.3" y="118.2" transform="rotate(-90 115.3 118.2)">7</text>
<text x="117.9" y="118.2" transform="rotate(-90 117.9 118.2)">5</text>
<text x="120.4" y="118.2" transform="rotate(-90 120.4 118.2)">3</text>
<text x="122.9" y="118.2" transform="rotate(-90 122.9 118.2)">1</text>
<text x="194.1" y="117.6" transform="rotate(-90 194.1 117.6)">5</text>
<text x="220.7" y="117.6" transform="rotate(-90 220.7 117.6)">5</text>
<text x="184.9" y="124.5">1</text>
<text x="194.1" y="121.4" transform="rotate(-90 194.1 121.4)">8</text>
<text x="40.8" y="129.5">1</text>
<text x="40.8" y="127">2</text>
<text x="107.7" y="127.6" transform="rotate(-90 107.7 127.6)">14</text>
<text x="110.2" y="127.6" transform="rotate(-90 110.2 127.6)">12</text>
<text x="112.8" y="127.6" transform="rotate(-90 112.8 127.6)">10</text>
<text x="115.3" y="127.1" transform="rotate(-90 115.3 127.1)">8</text>
<text x="117.9" y="127.1" transform="rotate(-90 117.9 127.1)">6</text>
<text x="120.4" y="127.1" transform="rotate(-90 120.4 127.1)">4</text>
<text x="122.9" y="127.1" transform="rotate(-90 122.9 127.1)">2</text>
<text x="129.3" y="130.9" transform="rotate(-90 129.3 130.9)">2</text>
<text x="131.8" y="130.9" transform="rotate(-90 131.8 130.9)">1</text>
<text x="139.4" y="130.9" transform="rotate(-90 139.4 130.9)">4</text>
<text x="142" y="130.9" transform="rotate(-90 142 130.9)">3</text>
<text x="144.5" y="130.9" transform="rotate(-90 144.5 130.9)">2</text>
<text x="147.1" y="130.9" transform="rotate(-90 147.1 130.9)">1</text>
<text x="156" y="130.9" transform="rotate(-90 156 130.9)">2</text>
<text x="158.5" y="130.9" transform="rotate(-90 158.5 130.9)">1</text>
<text x="184.9" y="127">2</text>
<text x="202.7" y="127">6</text>
<text x="10.4" y="135.9">C</text>
<text x="184.9" y="132.1">3</text>
<text x="184.9" y="134.6">4</text>
<text x="202.7" y="132.1">7</text>
<text x="285.4" y="135.9">C</text>
<text x="161" y="142.3" transform="rotate(-90 161 142.3)">6</text>
<text x="163.6" y="142.3" transform="rotate(-90 163.6 142.3)">5</text>
<text x="166.1" y="142.3" transform="rotate(-90 166.1 142.3)">4</text>
<text x="168.7" y="142.3" transform="rotate(-90 168.7 142.3)">3</text>
<text x="171.2" y="142.3" transform="rotate(-90 171.2 142.3)">2</text>
<text x="173.7" y="142.3" transform="rotate(-90 173.7 142.3)">1</text>
<text x="194.1" y="143" transform="rotate(-90 194.1 143)">8</text>
<text x="194.1" y="139.2" transform="rotate(-90 194.1 139.2)">5</text>
<text x="184.9" y="146">1</text>
<text x="184.9" y="148.6">2</text>
<text x="202.7" y="148.6">6</text>
<text x="184.9" y="153.7">3</text>
<text x="202.7" y="153.7">7</text>
<text x="184.9" y="156.2">4</text>
<text x="194.1" y="160.8" transform="rotate(-90 194.1 160.8)">5</text>
<text x="10.4" y="185.9">D</text>
<text x="285.4" y="185.9">D</text>
<text x="35" y="199.9">1</text>
<text x="85" y="199.9">2</text>
<text x="135" y="199.9">3</text>
<text x="185" y="199.9">4</text>
<text x="235" y="199.9">5</text>
<text x="285" y="199.9">6</text>
</g>
<g font-size="1.8" fill="#008484">
<text x="186.7" y="33.8">U?</text>
<text x="197.4" y="33.8">SP3481CN</text>
<text x="213.4" y="33.8">U?</text>
<text x="224.1" y="33.8">SP3481CN</text>
<text x="264.3" y="33.8">P?</text>
<text x="187.7" y="37.7">RO</text>
<text x="187.7" y="40.3">RE</text>
<text x="194.9" y="39.3" transform="rotate(-90 194.9 39.3)">VCC</text>
<text x="199.6" y="40.3">A</text>
<text x="214.4" y="37.7">RO</text>
<text x="214.4" y="40.3">RE</text>
<text x="221.6" y="39.3" transform="rotate(-90 221.6 39.3)">VCC</text>
<text x="226.3" y="40.3">A</text>
<text x="178.9" y="42.7">10k</text>
<text x="179.2" y="44.7">R?</text>
<text x="187.7" y="45.3">DE</text>
<text x="187.7" y="47.9">DI</text>
<text x="199.6" y="45.3">B</text>
<text x="205.5" y="42.7">10k</text>
<text x="205.8" y="44.7">R?</text>
<text x="214.4" y="45.3">DE</text>
<text x="214.4" y="47.9">DI</text>
<text x="226.3" y="45.3">B</text>
<text x="268.5" y="45.3" transform="rotate(-90 268.5 45.3)">CONN_01X04</text>
<text x="194.9" y="48.8" transform="rotate(-90 194.9 48.8)">GND</text>
<text x="221.6" y="48.8" transform="rotate(-90 221.6 48.8)">GND</text>
<text x="264.3" y="49.1">P?</text>
<text x="89.1" y="63">P?</text>
<text x="142.4" y="63">P?</text>
<text x="188.1" y="64.3">P?</text>
<text x="264.3" y="63">P?</text>
<text x="268.5" y="60.5" transform="rotate(-90 268.5 60.5)">CONN_01X04</text>
<text x="101.8" y="69.4">P?</text>
<text x="36.3" y="77" transform="rotate(-90 36.3 77)">CONN_01X23</text>
<text x="93.3" y="77" transform="rotate(-90 93.3 77)">CONN_01X06</text>
<text x="192.3" y="73.2" transform="rotate(-90 192.3 73.2)">CONN_01X02</text>
<text x="268.5" y="74.5" transform="rotate(-90 268.5 74.5)">CONN_01X04</text>
<text x="146.6" y="79.5" transform="rotate(-90 146.6 79.5)">CONN_01X08</text>
<text x="148" y="78.3" transform="rotate(-90 148 78.3)">CONN_01X10</text>
<text x="186.7" y="78.3">U?</text>
<text x="187.7" y="82.2">RO</text>
<text x="194.9" y="83.7" transform="rotate(-90 194.9 83.7)">VCC</text>
<text x="197.4" y="78.3">SP3481CN</text>
<text x="213.4" y="78.3">U?</text>
<text x="214.4" y="82.2">RO</text>
<text x="221.6" y="83.7" transform="rotate(-90 221.6 83.7)">VCC</text>
<text x="224.1" y="78.3">SP3481CN</text>
<text x="264.3" y="78.3">P?</text>
<text x="103.4" y="85.9" transform="rotate(-90 103.4 85.9)">CONN_02X08</text>
<text x="148.7" y="87.3">P?</text>
<text x="177.9" y="89.2">R?</text>
<text x="178.4" y="87.2">R</text>
<text x="187.7" y="84.7">RE</text>
<text x="187.7" y="89.8">DE</text>
<text x="199.6" y="84.7">A</text>
<text x="199.6" y="89.8">B</text>
<text x="205.8" y="89.2">R?</text>
<text x="206.4" y="87.2">R</text>
<text x="214.4" y="84.7">RE</text>
<text x="214.4" y="89.8">DE</text>
<text x="226.3" y="84.7">A</text>
<text x="226.3" y="89.8">B</text>
<text x="268.5" y="89.7" transform="rotate(-90 268.5 89.7)">CONN_01X04</text>
<text x="147.5" y="93.5">P?</text>
<text x="187.7" y="92.3">DI</text>
<text x="194.9" y="93.2" transform="rotate(-90 194.9 93.2)">GND</text>
<text x="214.4" y="92.3">DI</text>
<text x="221.6" y="93.2" transform="rotate(-90 221.6 93.2)">GND</text>
<text x="91.6" y="98.6">P?</text>
<text x="186.7" y="99.9">U?</text>
<text x="197.4" y="99.9">SP3481CN</text>
<text x="213.4" y="99.9">U?</text>
<text x="224.1" y="99.9">SP3481CN</text>
<text x="37" y="102.6">P?</text>
<text x="187.7" y="103.8">RO</text>
<text x="187.7" y="106.3">RE</text>
<text x="194.9" y="105.3" transform="rotate(-90 194.9 105.3)">VCC</text>
<text x="199.6" y="106.3">A</text>
<text x="214.4" y="103.8">RO</text>
<text x="214.4" y="106.3">RE</text>
<text x="221.6" y="105.3" transform="rotate(-90 221.6 105.3)">VCC</text>
<text x="226.3" y="106.3">A</text>
<text x="107.4" y="113.8">CONN_01X04</text>
<text x="120.1" y="111.9" transform="rotate(-90 120.1 111.9)">P?</text>
<text x="149.1" y="110" transform="rotate(-90 149.1 110)">CONN_02X08</text>
<text x="179.2" y="110.8">R?</text>
<text x="179.7" y="108.8">R</text>
<text x="187.7" y="111.4">DE</text>
<text x="187.7" y="113.9">DI</text>
<text x="199.6" y="111.4">B</text>
<text x="205.8" y="110.8">R?</text>
<text x="206.4" y="108.8">R</text>
<text x="214.4" y="111.4">DE</text>
<text x="214.4" y="113.9">DI</text>
<text x="226.3" y="111.4">B</text>
<text x="36.3" y="118.9" transform="rotate(-90 36.3 118.9)">CONN_01X06</text>
<text x="87.1" y="116.4">CONN_02X06</text>
<text x="194.9" y="114.8" transform="rotate(-90 194.9 114.8)">GND</text>
<text x="221.6" y="114.8" transform="rotate(-90 221.6 114.8)">GND</text>
<text x="37" y="122.9">P?</text>
<text x="109.9" y="122.7">CONN_02X07</text>
<text x="126.4" y="123.3" transform="rotate(-90 126.4 123.3)">P?</text>
<text x="186.7" y="121.5">U?</text>
<text x="187.7" y="125.3">RO</text>
<text x="197.4" y="121.5">SP3481CN</text>
<text x="179.7" y="130.3">R</text>
<text x="187.7" y="127.9">RE</text>
<text x="194.9" y="126.9" transform="rotate(-90 194.9 126.9)">VCC</text>
<text x="199.6" y="127.9">A</text>
<text x="36.3" y="134.2" transform="rotate(-90 36.3 134.2)">CONN_01X02</text>
<text x="37" y="133">P?</text>
<text x="125.2" y="136.7">CONN_01X02</text>
<text x="135.3" y="134.7" transform="rotate(-90 135.3 134.7)">P?</text>
<text x="137.9" y="136.7">CONN_01X04</text>
<text x="150.6" y="134.7" transform="rotate(-90 150.6 134.7)">P?</text>
<text x="151.8" y="136.7">CONN_01X02</text>
<text x="162" y="134.7" transform="rotate(-90 162 134.7)">P?</text>
<text x="179.2" y="132.4">R?</text>
<text x="187.7" y="133">DE</text>
<text x="187.7" y="135.5">DI</text>
<text x="194.9" y="136.4" transform="rotate(-90 194.9 136.4)">GND</text>
<text x="199.6" y="133">B</text>
<text x="186.7" y="143">U?</text>
<text x="197.4" y="143">SP3481CN</text>
<text x="162" y="148.1">CONN_01X06</text>
<text x="177.2" y="146.1" transform="rotate(-90 177.2 146.1)">P?</text>
<text x="187.7" y="146.9">RO</text>
<text x="187.7" y="149.5">RE</text>
<text x="194.9" y="148.5" transform="rotate(-90 194.9 148.5)">VCC</text>
<text x="199.6" y="149.5">A</text>
<text x="179.2" y="154">R?</text>
<text x="179.7" y="151.9">R</text>
<text x="187.7" y="154.6">DE</text>
<text x="199.6" y="154.6">B</text>
<text x="187.7" y="157.1">DI</text>
<text x="194.9" y="158" transform="rotate(-90 194.9 158)">GND</text>
</g>
<g font-size="1.8" fill="#840084">
<text x="192.3" y="42.7">SO-8</text>
<text x="218.9" y="42.7">SO-8</text>
<text x="192.3" y="87.2">SO-8</text>
<text x="218.9" y="87.2">SO-8</text>
<text x="192.3" y="108.8">SO-8</text>
<text x="218.9" y="108.8">SO-8</text>
<text x="192.3" y="130.3">SO-8</text>
<text x="192.3" y="151.9">SO-8</text>
</g>
</svg>
